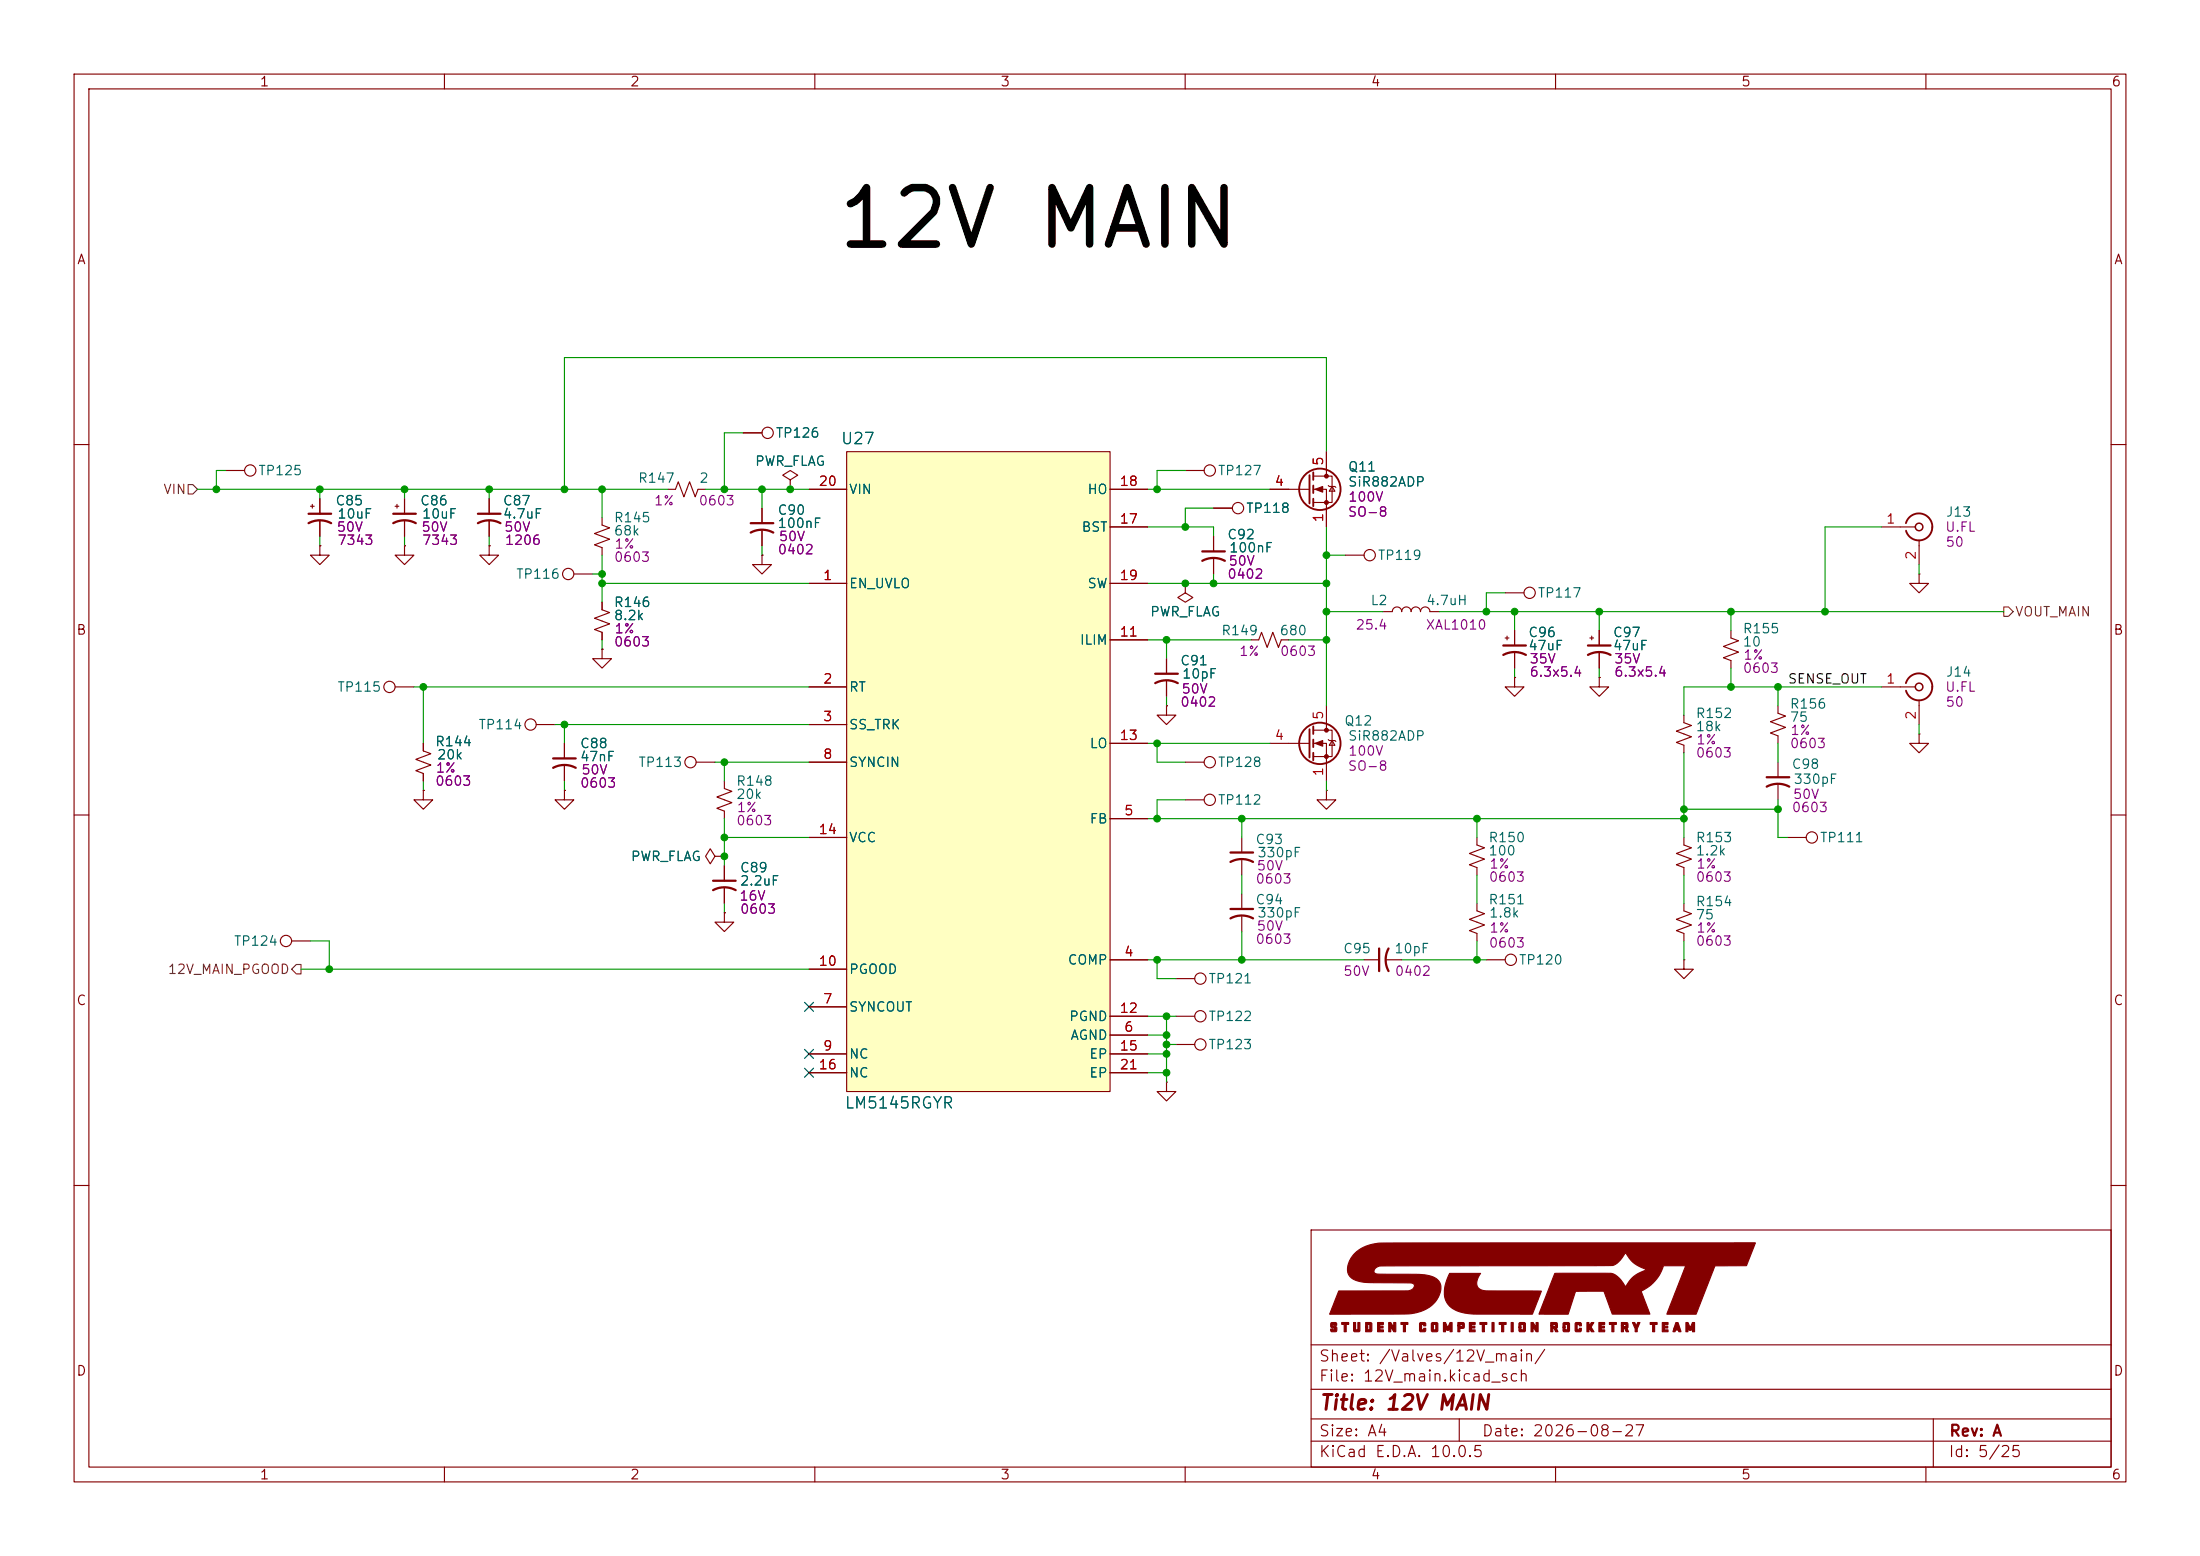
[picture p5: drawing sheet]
<svg xmlns="http://www.w3.org/2000/svg" width="297mm" height="210mm" viewBox="0 0 297 210" stroke-linecap="round" stroke-linejoin="round" font-family="sans-serif">
<g fill="none" stroke="#840000" stroke-width=".15">
<path d="M10 10h277v190h-277zM12 12h273v186h-273zM60 10v2M110 10v2M160 10v2M210 10v2M260 10v2M10 60h2M30.5 63.5h2.5M41.9 68.3h.5M42.2 68.1v.5M43.2 67.3v2"/>
<path d="M43.2 70.4v2M66 73.7v1.2h1.3l-1.3 1.3-1.2-1.3h1.2M66 73.7h.1M163.8 72.4v2M163.8 75.4v2.1M285 60h2M81.3 87.6v1.3h1.2l-1.2 1.3-1.3-1.3h1.3M81.3 87.6h.1M81.3 81.3v1l1 .4-2 .7 2 .8-2 .8 1 .3v1.1M10 110h2M57.1 100.3v1l1.1 .4-2.1 .8 2.1 .8-2.1 .7 1 .4v1M76.2 100.3v2.1"/>
<path d="M76.2 103.4v2M97.8 116.8v2.1M97.8 119.9v2M167.6 113v2.1M167.6 116.1v2M285 110h2M39.4 127h2.5M97.8 123.2v1.3h1.3l-1.3 1.2-1.3-1.2h1.3M97.8 123.2h.1M167.6 120.7v2M167.6 123.7v2M157.5 146.1v1.2h1.2l-1.2 1.3-1.3-1.3h1.3"/>
<path d="M157.5 146.1h.1M10 160h2M177 166h108v32h-108zM285 160h2M60 198v2M110 198v2M160 198v2M177 194.5h108M177 191.5h108M177 187.5h108M177 181.5h108M197 191.5v3"/>
<path d="M210 198v2M260 198v2M261 191.5v6.5"/>
<circle cx="33.8" cy="63.5" r=".76"/>
<circle cx="38.6" cy="127" r=".76"/>
</g>
<g fill="#840000" stroke="#840000" stroke-width=".15">
<path d="M179.7 178.5h.6l.1 .1 .1 .3-.6-.1v.1l.1 .1a.41 .41 0 0 1 .5 .2 .41 .41 0 0 1-.2 .5h-.5l-.2-.1v-.2l.6 .1v-.2h-.1a.42 .42 0 0 1-.5-.3 .42 .42 0 0 1 .1-.5z"/>
<path d="M181.1 178.5h1v.3h-.4v.9h-.2v-.9h-.4z"/>
<path d="M182.7 178.5h.3v1h.3v-1h.3v1.1l-.1 .1h-.7l-.1-.1z"/>
<path d="M184.4 178.5h.7l.1 .1v1l-.1 .1h-.7v-.6h.2v.4h.3v-.7h-.3v.3h-.2z"/>
<path d="M186 178.5h.8v.3h-.5v.2h.4v.2h-.4v.3h.5v.2h-.8z"/>
<path d="M187.5 178.5h.3l.4 .7v-.7h.2v1.2h-.2l-.4-.6-.1 .6h-.2z"/>
<path d="M189.1 178.5h1v.3h-.4v.9h-.2v-.9h-.4z"/>
<path d="M191.8 178.5h.6l.1 .1v.3h-.3v-.1h-.3v.7h.3v-.2h.3v.3l-.1 .1h-.6l-.2-.1v-1z"/>
<path d="M193.3 178.5h.7l.1 .1v1l-.1 .1h-.7l-.1-.1v-.5h.3v.4h.3v-.7h-.3v.3h-.3v-.5z"/>
<path d="M194.9 178.5h.3l.3 .7 .3-.7h.2v1.2h-.2v-.6l-.2 .4h-.3l-.2-.4v.6h-.2z"/>
<path d="M196.8 178.5h.4a.37 .37 0 0 1 .4 .1 .37 .37 0 0 1 .1 .4l-.1 .3h-.5v.4h-.3v-.8h.3v.1h.3v-.2h-.3v.1h-.3z"/>
<path d="M198.4 178.5h.7v.3h-.5v.2h.5v.2h-.5v.3h.5v.2h-.7z"/>
<path d="M199.8 178.5h.9v.3h-.3v.9h-.3v-.9h-.3z"/>
<path d="M201.4 178.5h.3v1.2h-.3z"/>
<path d="M202.4 178.5h.9v.3h-.3v.9h-.3v-.9h-.3z"/>
<path d="M204 178.5h.3v1.2h-.3z"/>
<path d="M205.2 178.5h.6l.1 .1v1l-.1 .1h-.6l-.1-.1v-.5h.2v.4h.4v-.7h-.4v.3h-.2v-.5z"/>
<path d="M206.7 178.5h.3l.4 .7v-.7h.2v1.2h-.2l-.4-.6v.6h-.3z"/>
<path d="M209.4 178.5h.3a.34 .34 0 0 1 .4 0 .34 .34 0 0 1 .2 .4v.3l-.2 .1 .2 .4h-.3l-.2-.4h-.2v.4h-.2v-.8h.2v.1h.4v-.2h-.4v.1h-.2z"/>
<path d="M211.1 178.5h.7l.1 .1v1l-.1 .1h-.7l-.1-.1v-.5h.3v.4h.3v-.7h-.3v.3h-.3v-.5z"/>
<path d="M212.8 178.5h.6l.1 .1v.3h-.3v-.1h-.3v.7h.3v-.2h.3v.3l-.1 .1h-.6l-.2-.1v-1z"/>
<path d="M214.2 178.5h.3v.5l.3-.5h.4l-.4 .6 .4 .6h-.3l-.4-.5v.5h-.3z"/>
<path d="M215.9 178.5h.7v.3h-.5v.2h.5v.2h-.5v.3h.5v.2h-.7z"/>
<path d="M217.3 178.5h.9v.3h-.3v.9h-.3v-.9h-.3z"/>
<path d="M218.9 178.5h.4a.34 .34 0 0 1 .4 0 .34 .34 0 0 1 .1 .4v.3l-.2 .1 .3 .4h-.4l-.2-.4h-.1v.4h-.3v-.8h.3v.1h.3v-.2h-.3v.1h-.3z"/>
<path d="M220.4 178.5h.3l.2 .5 .2-.5h.3l-.4 .8v.4h-.2v-.4z"/>
<path d="M222.8 178.5h.9v.3h-.3v.9h-.3v-.9h-.3z"/>
<path d="M224.4 178.5h.8v.3h-.5v.2h.4v.2h-.4v.3h.5v.2h-.8z"/>
<path d="M226.2 178.5h.3l.4 1.2a.25 .25 0 0 1-.3-.2h-.4a.22 .22 0 0 1-.1 .2 .22 .22 0 0 1-.2 0l.1-.5h.5l-.1-.3-.1 .3h-.3z"/>
<path d="M227.6 178.5h.3l.3 .7 .3-.7h.3v1.2h-.3v-.6l-.2 .4h-.2l-.2-.4v.6h-.3z"/>
<path d="M182.8 169.2a6.3 6.3 0 0 1 4.6-1.4l49.6-.1-1.2 3.1h-4.3l-2.5 6.6h-4l2.6-6.6h-3a5.6 5.6 0 0 1-3 3.5l1.1 3.1h-5l-1.1-2.9a.24 .24 0 0 0-.1-.2 .24 .24 0 0 0-.3 0h-3.5l-1 3.1h-3.9l2.1-5.5h7.6a3.5 3.5 0 0 1 2 1.8 4.6 4.6 0 0 1 2.7-2.3 4.5 4.5 0 0 1-2.7-2.3h-.1a2.78 2.78 0 0 1-1.7 1.7l-31.3 .1a.88 .88 0 0 0-.9 .8 .93 .93 0 0 0 1 .3h3.2a10.5 10.5 0 0 1 3.9 .4 1.67 1.67 0 0 1 .7 2.4 4.7 4.7 0 0 1-4 2.5l-10.8 .1 1.2-3.2h9.4a.69 .69 0 0 0 .8-.9 2.61 2.61 0 0 0-1.6-.2h-4.4a4.5 4.5 0 0 1-2.6-.8 2.26 2.26 0 0 1 .3-2.8z"/>
<path d="M195.7 171.9h4.2a1.52 1.52 0 0 0-.2 2l.3 .2a28.8 28.8 0 0 0 5.2 .1l2.9 .1-1.2 3.1h-5.8a11.3 11.3 0 0 1-4.6-.6 2.92 2.92 0 0 1-1.2-3.9z"/>
</g>
<path d="M41.7 70.6a3.2 3.2 0 0 1 3 0M41.7 69.3h3M162.3 75.7a3.2 3.2 0 0 1 3.1 0M162.3 74.4h3.1M74.7 103.6a3.2 3.2 0 0 1 3 0M74.7 102.4h3M96.3 118.9h3M166.1 116.3a3.2 3.2 0 0 1 3.1 0M166.1 115.1h3.1M96.3 120.1a3.2 3.2 0 0 1 3 0M166.1 124a3.2 3.2 0 0 1 3.1 0M166.1 122.7h3.1" fill="none" stroke="#840000" stroke-width=".3"/>
<path d="M114.3 61h35.6v86.3h-35.6z" fill="#ffffc2"/>
<g fill="none" stroke="#840000" stroke-width=".15">
<path d="M100.3 58.4h2.6M43.2 73.7v1.2h1.2l-1.2 1.3-1.3-1.3h1.3M43.2 73.7h.1M43.2 67.3v2M43.2 70.4v2M53.3 68.3h.5M53.6 68.1v.5M54.6 73.7v1.2h1.3l-1.3 1.3-1.3-1.3h1.3M54.6 73.7h.1M54.6 67.3v2M54.6 70.4v2M66 73.7h.1"/>
<path d="M66 67.3v2M66 70.4v2M77.5 77.5h2.5M81.3 69.9v1l1 .3-2 .8 2 .8-2 .7 1 .4v1M90.2 66h1l.4-1 .7 2.1 .8-2.1 .8 2.1 .3-1.1h1M102.9 74.9v1.3h1.2l-1.2 1.3-1.3-1.3h1.3M102.9 74.9h.1M102.9 68.6v2M102.9 71.6v2.1M106.7 64.8l1-.7-1-.6-1 .6 1 .7v1.2M106.7 66h.1M109.2 78.7h5.1"/>
<path d="M109.2 66h5.1M114.3 61h35.6v86.3h-35.6zM149.9 78.7h5M149.9 66h5M149.9 71.1h5M160 78.7v1.3l1 .6-1 .7-1-.7 1-.6M160 78.7h.1M160 63.5h2.6M163.8 68.6h2.6M163.8 72.4v2M163.8 75.4v2.1M171.4 66h5.4"/>
<path d="M177.3 64.3h2.5v3.5h-2.5M177.3 66h1.8v5.1M179.1 61v3.3M179.3 65.5l.2 .2h.7l.1 .1M179.8 65.7l.4 .6h-.7zM181.6 74.9h2.5M254 71.1h4.6M259.1 77.5v1.2h1.2l-1.2 1.3-1.3-1.3h1.3M259.1 77.5h.1M259.1 72.9v3.3M53.3 92.7h2.6M72.4 97.8h2.5"/>
<path d="M81.3 87.6h.1M81.3 81.3v1M81.3 85.3v1.1M109.2 92.7h5.1M109.2 97.8h5.1M149.9 86.4h5M157.5 95.3v1.2h1.2l-1.2 1.3-1.3-1.3h1.3M157.5 95.3h.1M157.5 88.9v2M157.5 91.9v2.1M168.9 86.4h1l.4-1.1 .8 2.1 .7-2.1 .8 2.1 .4-1h1M177.3 98.6h2.5v3.5h-2.5"/>
<path d="M179.1 95.3v3.3M179.3 99.8l.2 .1h.7l.1 .2M179.8 99.9l.4 .7h-.7zM186.7 82.6h1.3a.64 .64 0 0 1 .6-.7 .64 .64 0 0 1 .6 .7 .64 .64 0 0 1 .7-.7 .64 .64 0 0 1 .6 .7 .64 .64 0 0 1 .6-.7 .64 .64 0 0 1 .7 .7 .64 .64 0 0 1 .6-.7 .64 .64 0 0 1 .6 .7h1.3M203.2 86.1h.5M203.2 80h2.5M203.5 85.9v.5M204.5 91.4v1.3h1.2l-1.2 1.3-1.3-1.3h1.3M204.5 91.4h.1M204.5 85.1v2M204.5 88.1v2.1M214.6 86.1h.5"/>
<path d="M214.9 85.9v.5M215.9 91.4v1.3h1.3l-1.3 1.3-1.3-1.3h1.3M215.9 91.4h.1M215.9 85.1v2M215.9 88.1v2.1M227.3 96.5v1l1 .4-2 .8 2 .7-2 .8 1 .4v1M233.7 85.1v1l1 .4-2 .7 2 .8-2 .8 1 .4v1M240 95.3v1l1 .3-2 .8 2 .8-2 .7 1 .4v1M254 92.7h4.6M259.1 99.1v1.2h1.2l-1.2 1.3-1.3-1.3h1.3M259.1 99.1h.1M259.1 94.5v3.3"/>
<path d="M57.1 106.7v1.3h1.3l-1.3 1.2-1.2-1.2h1.2M57.1 106.7h.1M57.1 100.3v1M57.1 104.4v1M76.2 106.7v1.3h1.3l-1.3 1.2-1.3-1.2h1.3M76.2 106.7h.1M76.2 100.3v2.1M76.2 103.4v2M94 102.9h2.5M96.5 115.6l-.6-1-.7 1 .7 1 .6-1h1.3M97.8 105.4v1l1 .4-2 .8 2 .7-2 .8 1 .4v1M97.8 115.6h.1"/>
<path d="M97.8 116.8v2.1M97.8 119.9v2M109.2 102.9h5.1M109.2 113h5.1M149.9 110.5h5M149.9 100.3h5M160 102.9h2.6M160 108h2.6M171.4 100.3h5.4M177.3 100.3h1.8v5.1M179.1 106.7v1.3h1.2l-1.2 1.2-1.3-1.2h1.3M179.1 106.7h.1"/>
<path d="M199.4 113v1l1 .4-2 .8 2 .8-2 .7 1 .4v1M227.3 113v1l1 .4-2 .8 2 .8-2 .7 1 .4v1M240 102.9v2M240 105.9v2.1M241.3 113h2.5M97.8 123.2h.1M109.2 135.9h5.1M109.2 130.8h5.1M149.9 139.7h5M149.9 137.2h5M149.9 129.5h5M158.7 137.2h2.6"/>
<path d="M158.7 132.1h2.6M184.1 129.5h2.1M187.2 129.5h2M199.4 121.9v1l1 .4-2 .8 2 .7-2 .8 1 .4v1M200.7 129.5h2.5M227.3 129.5v1.3h1.3l-1.3 1.3-1.2-1.3h1.2M227.3 129.5h.1M227.3 121.9v1l1 .4-2 .8 2 .7-2 .8 1 .4v1M109.2 142.2h5.1M109.2 144.8h5.1M149.9 142.2h5M149.9 144.8h5"/>
<path d="M158.7 141h2.6"/>
<circle cx="103.6" cy="58.4" r=".76"/>
<circle cx="76.7" cy="77.5" r=".76"/>
<circle cx="163.3" cy="63.5" r=".76"/>
<circle cx="167.1" cy="68.6" r=".76"/>
<circle cx="184.9" cy="74.9" r=".76"/>
<circle cx="52.6" cy="92.7" r=".76"/>
<circle cx="71.6" cy="97.8" r=".76"/>
<circle cx="206.5" cy="80" r=".76"/>
<circle cx="93.2" cy="102.9" r=".76"/>
<circle cx="163.3" cy="107.9" r=".76"/>
<circle cx="163.3" cy="102.9" r=".76"/>
<circle cx="244.6" cy="113" r=".76"/>
<circle cx="162.1" cy="137.2" r=".76"/>
<circle cx="162.1" cy="132.1" r=".76"/>
<circle cx="204" cy="129.5" r=".76"/>
<circle cx="162.1" cy="141" r=".76"/>
</g>
<g fill="none" stroke="#840000" stroke-width=".3">
<path d="M53.1 70.6a3.2 3.2 0 0 1 3 0M53.1 69.3h3M64.5 70.6a3.2 3.2 0 0 1 3.1 0M64.5 69.3h3.1M101.3 71.9a3.2 3.2 0 0 1 3.1 0M101.3 70.6h3.1M156 92.2a3.2 3.2 0 0 1 3 0M156 90.9h3M202.9 88.4a3.2 3.2 0 0 1 3.1 0M202.9 87.1h3.1M214.4 88.4a3.2 3.2 0 0 1 3 0M214.4 87.1h3"/>
<path d="M238.5 106.2a3.2 3.2 0 0 1 3.1 0M238.5 104.9h3.1M186.2 128v3.1M187.5 128a3.2 3.2 0 0 0 0 3.1"/>
</g>
<g fill="none" stroke="#840000" stroke-width=".25">
<path d="M176.8 64.1v3.8M177.3 63.8v1M177.3 65.5v1M177.3 67.3v1M257.3 70.6a1.81 1.81 0 0 1 2.8-1 1.81 1.81 0 0 1 0 3 1.81 1.81 0 0 1-2.8-1M176.8 98.4v3.8M177.3 98v1.1M177.3 99.8v1M257.3 92.2a1.81 1.81 0 0 1 2.8-1 1.81 1.81 0 0 1 0 3 1.81 1.81 0 0 1-2.8-1M177.3 101.6v1"/>
<circle cx="178.2" cy="66" r="2.79"/>
<circle cx="178.2" cy="100.3" r="2.79"/>
</g>
<g fill="none" stroke="#840000" stroke-width=".2">
<circle cx="259.1" cy="71.1" r=".51"/>
<circle cx="259.1" cy="92.7" r=".51"/>
</g>
<g fill="#840000" stroke="#840000" stroke-width=".15">
<path d="M177.5 100.3l1.1-.4v.8z"/>
<path d="M177.5 66l1.1-.3v.7z"/>
<circle cx="179.1" cy="98.6" r=".25"/>
<circle cx="179.1" cy="102.1" r=".25"/>
<circle cx="179.1" cy="64.3" r=".25"/>
<circle cx="179.1" cy="67.8" r=".25"/>
</g>
<path d="M25.4 65.4h.6l.7 .6-.7 .7h-.6zM270.5 81.9h.6l.7 .7-.7 .6h-.6zM40 130.2h.6v1.2h-.6l-.6-.6z" fill="none" stroke="#725600" stroke-width=".15"/>
<g fill="none" stroke="#009600" stroke-width=".15">
<path d="M100.3 58.4h-2.5v7.6M26.7 66h63.5M30.5 63.5h-1.3v2.5M43.2 66v1.3M43.2 72.4v1.3M54.6 66v1.3M54.6 72.4v1.3M66 66v1.3M66 72.4v1.3M80 77.5h1.3M81.3 78.7h27.9M81.3 66v3.9"/>
<path d="M81.3 74.9v6.4M95.2 66h14M102.9 66v2.6M102.9 73.7v1.2M154.9 78.7h24.2M154.9 66h16.5M154.9 71.1h8.9v1.3M160 63.5h-3.8v2.5M163.8 77.5v1.2M163.8 68.6h-3.8v2.5M179.1 61v-12.7h-102.9v17.7M179.1 71.1v24.2"/>
<path d="M179.1 74.9h2.5M254 71.1h-7.6v11.5M259.1 76.2v1.3M55.9 92.7h53.3M57.1 92.7v7.6M74.9 97.8h34.3M76.2 97.8v2.5M81.3 86.4v1.2M154.9 86.4h14M157.5 86.4v2.5M157.5 94v1.3M174 86.4h5.1"/>
<path d="M179.1 82.6h7.6M194.3 82.6h76.2M203.2 80h-2.5v2.6M204.5 82.6v2.5M204.5 90.2v1.2M215.9 82.6v2.5M215.9 90.2v1.2M233.7 82.6v2.5M233.7 90.2v2.5M240 92.7v2.6M254 92.7h-26.7v3.8M259.1 97.8v1.3"/>
<path d="M57.1 105.4v1.3M76.2 105.4v1.3M96.5 102.9h12.7M97.8 102.9v2.5M97.8 110.5v6.3M97.8 113h11.4M154.9 110.5h72.4M154.9 100.3h16.5M156.2 100.3v2.6h3.8M160 108h-3.8v2.5M167.6 110.5v2.5M167.6 118.1v2.6"/>
<path d="M179.1 105.4v1.3M199.4 110.5v2.5M199.4 118.1v3.8M227.3 101.6v11.4M227.3 118.1v3.8M227.3 109.2h12.7M240 108v5h1.3M240 100.3v2.6M40.6 130.8h68.6M41.9 127h2.5v3.8M97.8 121.9v1.3M154.9 129.5h29.2"/>
<path d="M154.9 137.2h3.8M154.9 139.7h2.6M156.2 129.5v2.6h2.5M157.5 137.2v8.9M167.6 125.7v3.8M189.2 129.5h11.5M199.4 127v2.5M227.3 127v2.5M154.9 142.2h2.6M154.9 144.8h2.6M157.5 141h1.2"/>
</g>
<path d="M108.6 135.3l1.2 1.2M109.8 135.3l-1.2 1.2M108.6 144.2l1.2 1.2M108.6 141.6l1.2 1.2M109.8 144.2l-1.2 1.2M109.8 141.6l-1.2 1.2" fill="none" stroke="#000084" stroke-width=".15"/>
<g fill="#009600" stroke="#009600" stroke-width=".14">
<circle cx="157.5" cy="144.8" r=".46"/>
<circle cx="157.5" cy="86.4" r=".46"/>
<circle cx="156.2" cy="100.3" r=".46"/>
<circle cx="156.2" cy="110.5" r=".46"/>
<circle cx="156.2" cy="129.5" r=".46"/>
<circle cx="156.2" cy="66" r=".46"/>
<circle cx="43.2" cy="66" r=".46"/>
<circle cx="29.2" cy="66" r=".46"/>
<circle cx="57.1" cy="92.7" r=".46"/>
<circle cx="44.4" cy="130.8" r=".46"/>
<circle cx="97.8" cy="102.9" r=".46"/>
<circle cx="97.8" cy="113" r=".46"/>
<circle cx="97.8" cy="115.6" r=".46"/>
<circle cx="81.3" cy="66" r=".46"/>
<circle cx="81.3" cy="77.5" r=".46"/>
<circle cx="97.8" cy="66" r=".46"/>
<circle cx="106.7" cy="66" r=".46"/>
<circle cx="102.9" cy="66" r=".46"/>
<circle cx="76.2" cy="97.8" r=".46"/>
<circle cx="54.6" cy="66" r=".46"/>
<circle cx="66" cy="66" r=".46"/>
<circle cx="76.2" cy="66" r=".46"/>
<circle cx="81.3" cy="78.7" r=".46"/>
<circle cx="157.5" cy="142.2" r=".46"/>
<circle cx="157.5" cy="139.7" r=".46"/>
<circle cx="157.5" cy="141" r=".46"/>
<circle cx="157.5" cy="137.2" r=".46"/>
<circle cx="167.6" cy="129.5" r=".46"/>
<circle cx="167.6" cy="110.5" r=".46"/>
<circle cx="199.4" cy="110.5" r=".46"/>
<circle cx="204.5" cy="82.6" r=".46"/>
<circle cx="227.3" cy="109.2" r=".46"/>
<circle cx="215.9" cy="82.6" r=".46"/>
<circle cx="227.3" cy="110.5" r=".46"/>
<circle cx="233.7" cy="82.6" r=".46"/>
<circle cx="233.7" cy="92.7" r=".46"/>
<circle cx="199.4" cy="129.5" r=".46"/>
<circle cx="240" cy="109.2" r=".46"/>
<circle cx="240" cy="92.7" r=".46"/>
<circle cx="246.4" cy="82.6" r=".46"/>
<circle cx="179.1" cy="82.6" r=".46"/>
<circle cx="179.1" cy="86.4" r=".46"/>
<circle cx="179.1" cy="78.7" r=".46"/>
<circle cx="200.7" cy="82.6" r=".46"/>
<circle cx="163.8" cy="78.7" r=".46"/>
<circle cx="160" cy="71.1" r=".46"/>
<circle cx="179.1" cy="74.9" r=".46"/>
<circle cx="160" cy="78.7" r=".46"/>
</g>
<text font-size="7.6" x="112.6" y="35.2">12V MAIN</text>
<text font-size="2" fill="#840000" x="178" y="190.8">Title: 12V MAIN</text>
<g font-size="1.5" fill="#006464">
<text x="113.4" y="60.3">U27</text>
<text x="113.9" y="150">LM5145RGYR</text>
</g>
<g font-size="1.5" fill="#840000">
<text x="178" y="184.1">Sheet: /Valves/12V_main/</text>
<text x="178" y="186.8">File: 12V_main.kicad_sch</text>
<text x="178" y="197">KiCad E.D.A. 10.0.5</text>
<text x="178" y="194.2">Size: A4</text>
<text x="200" y="194.2">Date: 2026-08-27</text>
<text x="263" y="197">Id: 5/25</text>
<text x="263" y="194.2">Rev: A</text>
</g>
<g font-size="1.3" fill="#840000">
<text x="35" y="12">1</text>
<text x="85" y="12">2</text>
<text x="135" y="12">3</text>
<text x="185" y="12">4</text>
<text x="235" y="12">5</text>
<text x="285" y="12">6</text>
<text x="10.3" y="36">A</text>
<text x="285.3" y="36">A</text>
<text x="10.2" y="86">B</text>
<text x="285.2" y="86">B</text>
<text x="10.2" y="136">C</text>
<text x="285.2" y="136">C</text>
<text x="10.2" y="186">D</text>
<text x="285.2" y="186">D</text>
<text x="35" y="200">1</text>
<text x="85" y="200">2</text>
<text x="135" y="200">3</text>
<text x="185" y="200">4</text>
<text x="235" y="200">5</text>
<text x="285" y="200">6</text>
</g>
<g font-size="1.3" fill="#006464">
<text x="104.6" y="59.4">TP126</text>
<text x="34.8" y="64.5">TP125</text>
<text x="86" y="65.5">R147</text>
<text x="94.3" y="65.5">2</text>
<text x="101.8" y="63.2">PWR_FLAG</text>
<text x="164.3" y="64.5">TP127</text>
<text x="181.9" y="64">Q11</text>
<text x="181.9" y="66">SiR882ADP</text>
<text x="45.2" y="68.5">C85</text>
<text x="45.5" y="70.3">10uF</text>
<text x="56.6" y="68.5">C86</text>
<text x="56.9" y="70.3">10uF</text>
<text x="67.8" y="68.5">C87</text>
<text x="67.8" y="70.3">4.7uF</text>
<text x="82.8" y="70.8">R145</text>
<text x="104.9" y="69.8">C90</text>
<text x="104.9" y="71.6">100nF</text>
<text x="114.5" y="67">VIN</text>
<text x="146.7" y="67">HO</text>
<text x="168.1" y="69.5">TP118</text>
<text x="262.6" y="70.1">J13</text>
<text x="82.8" y="72.6">68k</text>
<text x="145.9" y="72.1">BST</text>
<text x="165.6" y="73.1">C92</text>
<text x="165.8" y="74.9">100nF</text>
<text x="185.9" y="75.9">TP119</text>
<text x="69.6" y="78.4">TP116</text>
<text x="82.8" y="82.2">R146</text>
<text x="114.5" y="79.7">EN_UVLO</text>
<text x="146.7" y="79.7">SW</text>
<text x="155.2" y="83.5">PWR_FLAG</text>
<text x="184.9" y="82">L2</text>
<text x="192.4" y="82">4.7uH</text>
<text x="207.5" y="81">TP117</text>
<text x="82.8" y="84">8.2k</text>
<text x="145.7" y="87.3">ILIM</text>
<text x="164.8" y="86.1">R149</text>
<text x="172.7" y="86.1">680</text>
<text x="206.2" y="86.3">C96</text>
<text x="206.2" y="88.1">47uF</text>
<text x="217.7" y="86.3">C97</text>
<text x="217.7" y="88.1">47uF</text>
<text x="235.2" y="85.8">R155</text>
<text x="235.2" y="87.6">10</text>
<text x="45.5" y="93.7">TP115</text>
<text x="114.5" y="93.7">RT</text>
<text x="159.2" y="90.1">C91</text>
<text x="159.5" y="91.9">10pF</text>
<text x="241.5" y="96">R156</text>
<text x="262.6" y="91.6">J14</text>
<text x="58.7" y="101">R144</text>
<text x="64.5" y="98.8">TP114</text>
<text x="78.2" y="101.3">C88</text>
<text x="114.5" y="98.8">SS_TRK</text>
<text x="147" y="101.3">LO</text>
<text x="181.4" y="98.2">Q12</text>
<text x="181.9" y="100.3">SiR882ADP</text>
<text x="228.8" y="97.2">R152</text>
<text x="228.8" y="99">18k</text>
<text x="241.5" y="97.7">75</text>
<text x="58.9" y="102.8">20k</text>
<text x="78.2" y="103.1">47nF</text>
<text x="86.1" y="103.8">TP113</text>
<text x="99.3" y="106.4">R148</text>
<text x="114.5" y="103.8">SYNCIN</text>
<text x="164.3" y="103.8">TP128</text>
<text x="241.8" y="104.1">C98</text>
<text x="242" y="106.1">330pF</text>
<text x="99.3" y="108.2">20k</text>
<text x="114.5" y="114">VCC</text>
<text x="147" y="111.5">FB</text>
<text x="164.3" y="108.9">TP112</text>
<text x="200.9" y="114">R150</text>
<text x="228.8" y="114">R153</text>
<text x="245.6" y="114">TP111</text>
<text x="85.1" y="116.5">PWR_FLAG</text>
<text x="99.8" y="118.1">C89</text>
<text x="99.8" y="119.8">2.2uF</text>
<text x="169.4" y="114.2">C93</text>
<text x="169.7" y="116">330pF</text>
<text x="200.9" y="115.8">100</text>
<text x="228.8" y="115.8">1.2k</text>
<text x="169.4" y="122.4">C94</text>
<text x="169.7" y="124.2">330pF</text>
<text x="200.9" y="122.4">R151</text>
<text x="200.9" y="124.2">1.8k</text>
<text x="228.8" y="122.6">R154</text>
<text x="228.8" y="124.4">75</text>
<text x="31.5" y="128">TP124</text>
<text x="114.5" y="131.8">PGOOD</text>
<text x="144.1" y="130.5">COMP</text>
<text x="181.2" y="129">C95</text>
<text x="188.1" y="129">10pF</text>
<text x="205" y="130.5">TP120</text>
<text x="114.5" y="136.9">SYNCOUT</text>
<text x="163.1" y="133">TP121</text>
<text x="114.5" y="143.2">NC</text>
<text x="144.2" y="138.1">PGND</text>
<text x="144.4" y="140.7">AGND</text>
<text x="147" y="143.2">EP</text>
<text x="163.1" y="138.1">TP122</text>
<text x="163.1" y="141.9">TP123</text>
<text x="114.5" y="145.7">NC</text>
<text x="147" y="145.7">EP</text>
</g>
<g font-size="1.3" fill="#a90000">
<text x="110.4" y="65.9">20</text>
<text x="151.1" y="65.9">18</text>
<text x="172" y="65.9">4</text>
<text x="178.9" y="63" transform="rotate(-90 178.9 63)">5</text>
<text x="151.1" y="71">17</text>
<text x="178.9" y="70.6" transform="rotate(-90 178.9 70.6)">1</text>
<text x="254.5" y="71">1</text>
<text x="258.9" y="75.7" transform="rotate(-90 258.9 75.7)">2</text>
<text x="111" y="78.6">1</text>
<text x="151.1" y="78.6">19</text>
<text x="151.1" y="86.2">11</text>
<text x="111" y="92.6">2</text>
<text x="254.5" y="92.6">1</text>
<text x="111" y="97.7">3</text>
<text x="151.1" y="100.2">13</text>
<text x="172" y="100.2">4</text>
<text x="178.9" y="97.3" transform="rotate(-90 178.9 97.3)">5</text>
<text x="258.9" y="97.3" transform="rotate(-90 258.9 97.3)">2</text>
<text x="111" y="102.7">8</text>
<text x="178.9" y="104.9" transform="rotate(-90 178.9 104.9)">1</text>
<text x="110.4" y="112.9">14</text>
<text x="151.7" y="110.4">5</text>
<text x="110.4" y="130.7">10</text>
<text x="151.7" y="129.4">4</text>
<text x="111" y="135.8">7</text>
<text x="151.1" y="137">12</text>
<text x="111" y="142.1">9</text>
<text x="151.1" y="142.1">15</text>
<text x="151.7" y="139.6">6</text>
<text x="110.4" y="144.6">16</text>
<text x="151.1" y="144.6">21</text>
</g>
<g font-size="1.3" fill="#725600">
<text x="22" y="67">VIN</text>
<text x="271.9" y="83.5">VOUT_MAIN</text>
<text x="22.6" y="131.8">12V_MAIN_PGOOD</text>
</g>
<g font-size="1.3" fill="#840084">
<text x="88.2" y="68.5">1%</text>
<text x="94.2" y="68.5">0603</text>
<text x="181.9" y="70.1">SO-8</text>
<text x="181.9" y="68">100V</text>
<text x="45.4" y="72.1">50V</text>
<text x="45.5" y="73.9">7343</text>
<text x="56.8" y="72.1">50V</text>
<text x="56.9" y="73.9">7343</text>
<text x="68" y="72.1">50V</text>
<text x="68.1" y="73.9">1206</text>
<text x="82.8" y="76.1">0603</text>
<text x="82.9" y="74.4">1%</text>
<text x="104.9" y="75.1">0402</text>
<text x="105.1" y="73.4">50V</text>
<text x="165.8" y="76.7">50V</text>
<text x="262.5" y="72.1">U.FL</text>
<text x="262.6" y="74.1">50</text>
<text x="165.6" y="78.4">0402</text>
<text x="82.8" y="87.6">0603</text>
<text x="82.9" y="85.8">1%</text>
<text x="167.2" y="88.8">1%</text>
<text x="172.7" y="88.8">0603</text>
<text x="182.9" y="85.3">25.4</text>
<text x="192.4" y="85.3">XAL1010</text>
<text x="206.4" y="89.9">35V</text>
<text x="217.8" y="89.9">35V</text>
<text x="235.3" y="89.4">1%</text>
<text x="159.3" y="95.7">0402</text>
<text x="159.4" y="93.9">50V</text>
<text x="206.4" y="91.6">6.3x5.4</text>
<text x="217.8" y="91.6">6.3x5.4</text>
<text x="235.2" y="91.1">0603</text>
<text x="262.5" y="93.7">U.FL</text>
<text x="262.6" y="95.7">50</text>
<text x="228.9" y="100.8">1%</text>
<text x="241.5" y="101.3">0603</text>
<text x="241.6" y="99.5">1%</text>
<text x="58.7" y="106.4">0603</text>
<text x="58.7" y="104.6">1%</text>
<text x="78.2" y="106.6">0603</text>
<text x="78.4" y="104.8">50V</text>
<text x="181.9" y="104.3">SO-8</text>
<text x="181.9" y="102.3">100V</text>
<text x="228.8" y="102.6">0603</text>
<text x="99.3" y="111.7">0603</text>
<text x="99.4" y="109.9">1%</text>
<text x="241.8" y="109.9">0603</text>
<text x="242" y="108.2">50V</text>
<text x="169.4" y="119.6">0603</text>
<text x="169.6" y="117.8">50V</text>
<text x="200.9" y="119.3">0603</text>
<text x="201" y="117.5">1%</text>
<text x="228.8" y="119.3">0603</text>
<text x="228.9" y="117.5">1%</text>
<text x="99.7" y="121.9">16V</text>
<text x="99.8" y="123.6">0603</text>
<text x="169.6" y="125.9">50V</text>
<text x="169.4" y="127.7">0603</text>
<text x="200.9" y="128.2">0603</text>
<text x="201" y="126.2">1%</text>
<text x="228.8" y="128">0603</text>
<text x="228.9" y="126.2">1%</text>
<text x="181.3" y="132">50V</text>
<text x="188.2" y="132">0402</text>
</g>
<text font-size="1.3" fill="#0f0f0f" x="241.3" y="92.6">SENSE_OUT</text>
</svg>
